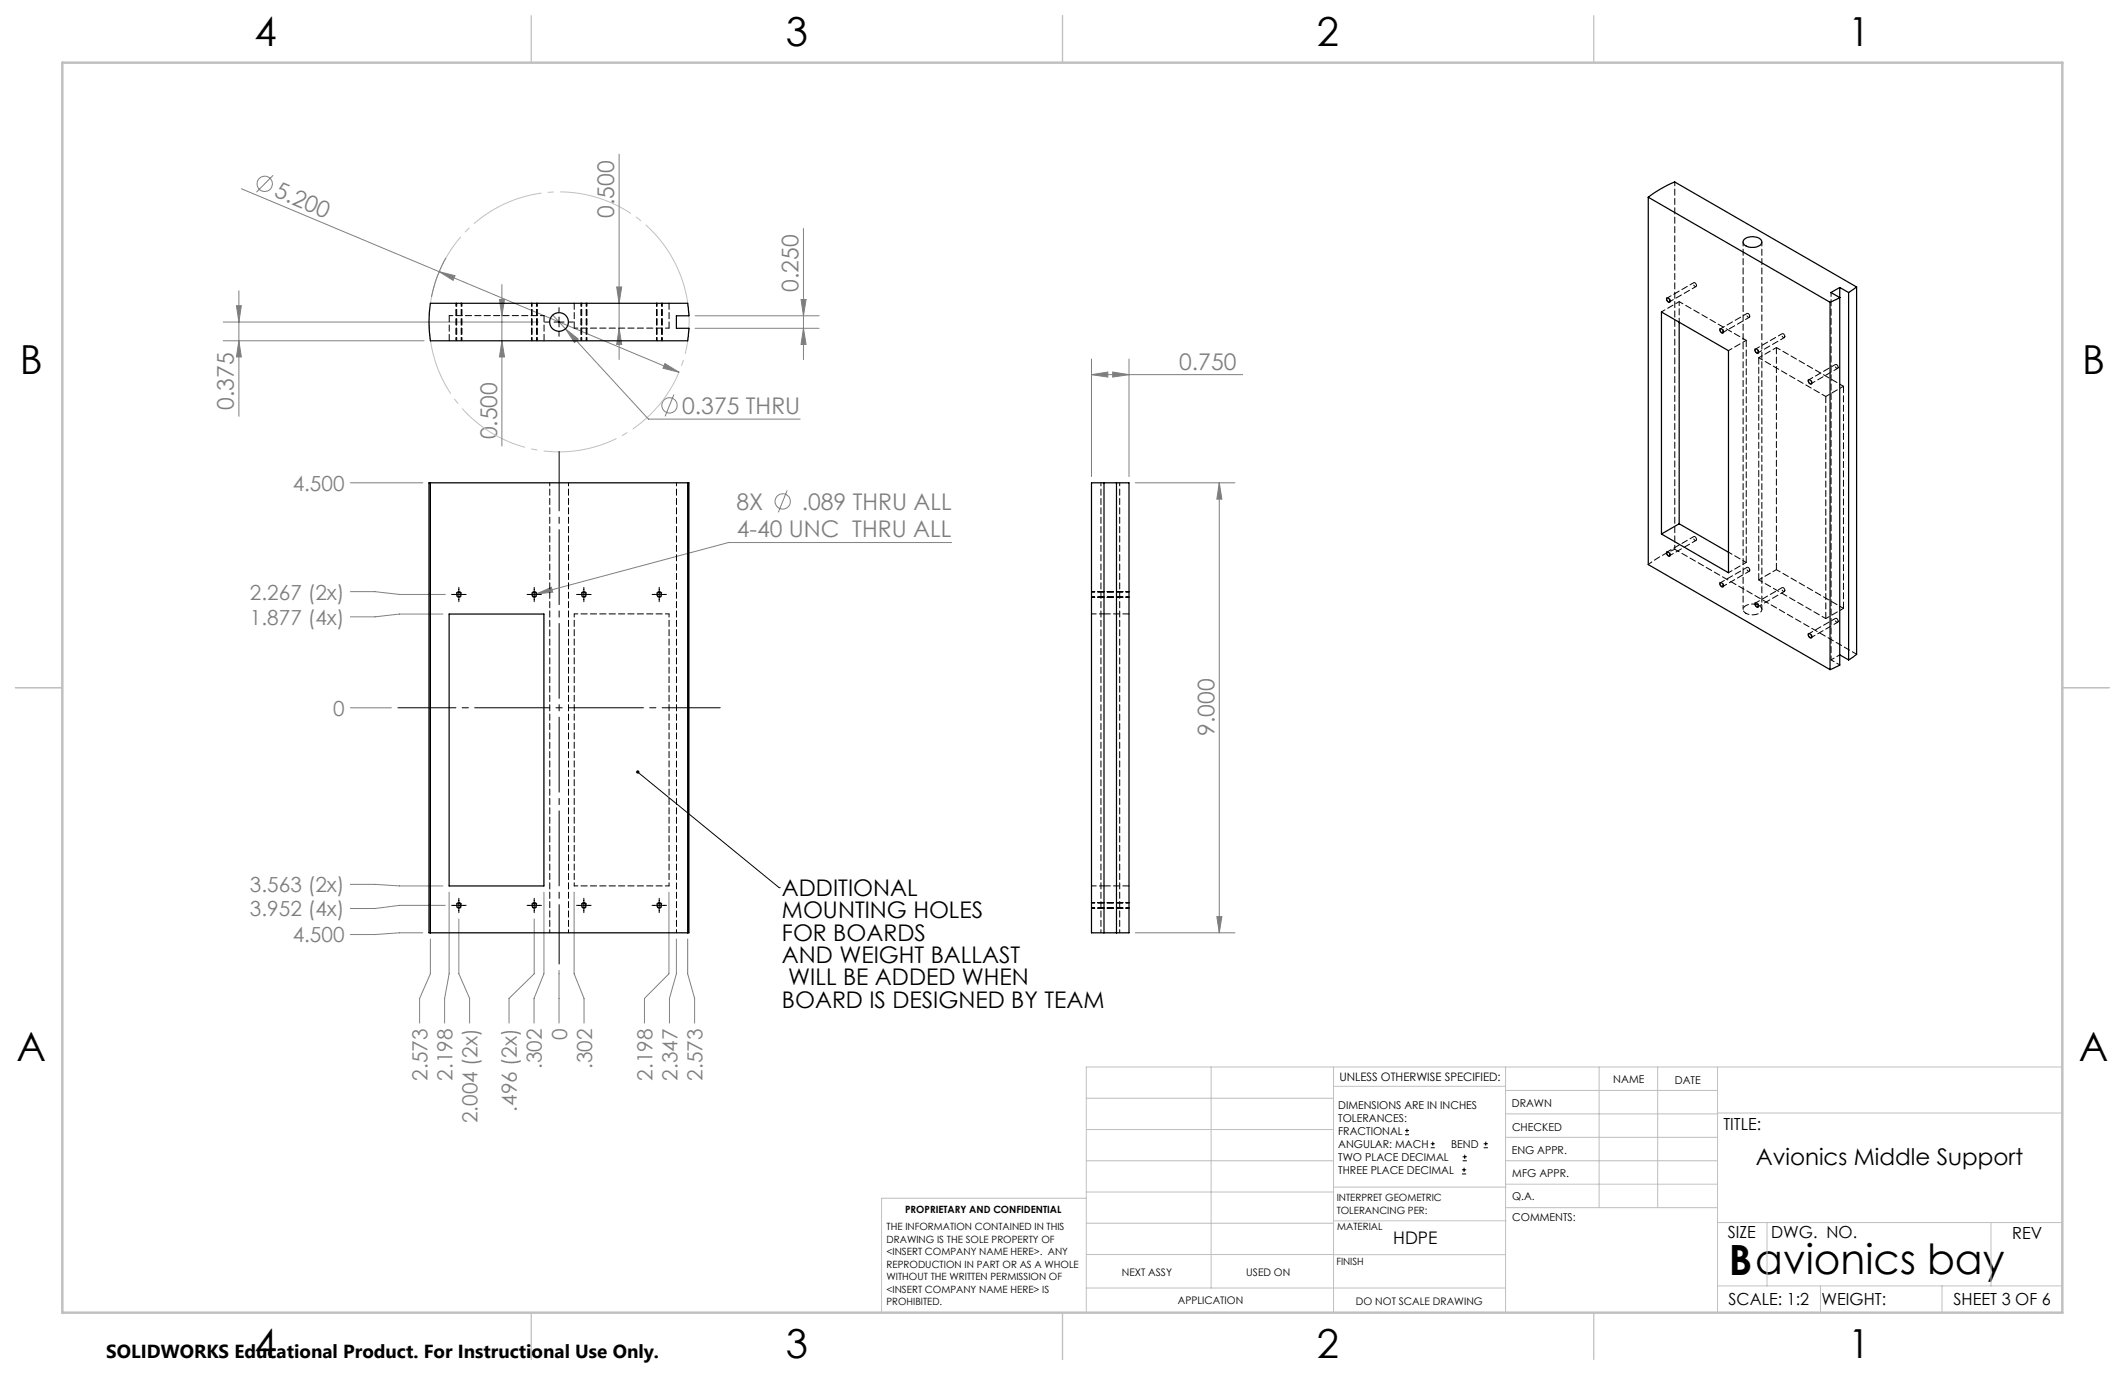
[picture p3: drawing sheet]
<svg xmlns="http://www.w3.org/2000/svg" width="432mm" height="279mm" viewBox="0 0 432 279" stroke-linecap="round" stroke-linejoin="round" font-family="sans-serif">
<g fill="none" stroke="#808080" stroke-width=".2">
<path d="M49 38.3l40.3 16.9M55.5 35.6l-3.4 3.5M125.8 31.3v41.8M48.5 59.1v25.5M89.3 55.2l3.2 .8-.4 1zM89.3 55.2l48.7 20.4M90.6 52.4a26.7 26.7 0 0 0-2.9 8M102 57.8v32.8M125.3 58.3h1l-.5 3.3zM163.3 46.4v26.7M45.4 65.4h64M45.4 69.3h40.8"/>
<path d="M48 62.1h1l-.5 3.3zM48.5 69.3l.5 3.2h-1zM101.5 60.9h1l-.5 3.3zM102 69.3l.5 3.2h-1zM112.3 64l2.6 2.8M114.9 66.8l2.6 2.1-.8 .7zM114.9 66.8l16.9 18.4h30.8M125.8 66.7l.5 3.3h-1zM135.1 73.9l2.9 1.7-3.3-.8zM141.3 66.7h25.1M141.3 64.2h25.1M162.8 60.9h1l-.5 3.3z"/>
<path d="M163.3 66.7l.5 3.3h-1zM221.8 76.1l3.3-.5v1zM221.8 73v23.8M221.8 76.1h30.7M226.1 75.6l3.3 .5-3.3 .5zM229.4 73v23.8M71.2 98.1h14.7M136.9 80.2l-1.8 4.4M159.9 99.7l-1.7 4.4M230.7 98.1h20.2M247.8 98.1l.5 3.3h-1zM247.8 98.1v91.4"/>
<path d="M193.4 110.2h-45.4l-39 10.5M71.2 120.2h5l5 .6h9.3M90 124.8h-8.8l-5 .5h-5M109 120.7l3-1.4 .3 1zM109 120.7l-.9 .2M71.2 143.8h8.4M71.2 179.7h5l5 .3h8.8M85.9 189.5h-4.7l-5 .4h-5M87.5 190.8v7.1l-2.2 5v5M90.5 184h-9.3l-5 .6h-5M91.3 181.3v16.6l-1 5v5M93.2 186.7v11.2l2.2 5v5"/>
<path d="M108.5 186.7v11.2l-5.1 5v5M110.5 181.3v16.6l-2 5v5M113.6 197.2v10.7M116.7 181.3v16.6l2 5v5M135.9 181.3v16.6l-4.9 5v5M137.4 190.8v7.1l-1.4 5v5M139.7 190.8v7.1l1.4 5v5M230.7 189.5h20.2M247.3 186.3h1l-.5 3.2z"/>
<circle cx="53.8" cy="37.4" r="1.56"/>
<circle cx="136" cy="82.4" r="1.55"/>
<circle cx="159.1" cy="101.9" r="1.56"/>
</g>
<g fill="none" stroke="#000" stroke-width=".2">
<path d="M110.7 65.4h.9M112.6 65.4h2M113.6 62.5v.9M113.6 64.4v2M113.6 67.5v.8M115.6 65.4h.9M93.2 119.3v3M108.5 119.3v3M118.6 119.3v3M133.9 119.3v3M91.8 120.8h2.9M107.1 120.8h2.9"/>
<path d="M117.2 120.8h2.9M132.5 120.8h2.9M129.6 156.9l28.7 23.5M91.8 184h2.9M93.2 182.5v3M107.1 184h2.9M108.5 182.5v3M117.2 184h2.9M118.6 182.5v3M132.5 184h2.9M133.9 182.5v3M158.3 180.4h.1"/>
<path d="M285.5 230.6h.8M285.5 229.7h.8M285.9 229.3v.9M290.7 233.2h.8M290.7 232.4h.8M291.1 232v.8M297.1 238.5h.8M297.1 237.7h.8M297.2 235.9h.9M297.2 235.1h.9M297.5 237.3v.8M297.6 234.6v.9"/>
<path d="M301.5 233.2h.8M301.5 232.4h.8M301.9 232v.8"/>
</g>
<path d="M138.9 57.7a26.4 26.4 0 0 0-44.3-10.7 26.4 26.4 0 0 0 12.1 43.9 26.4 26.4 0 0 0 32.6-31.8l-.4-1.4" fill="none" stroke="#c0c0c0" stroke-width=".2" stroke-dasharray="15.2 1.3 1.3 1.3" stroke-dashoffset=".8" stroke-linecap="butt"/>
<path d="M93.3 121.4a.57 .57 0 0 1-.6-.9 .57 .57 0 0 1 1-.1 .57 .57 0 0 1-.3 .9l-.1 .1M108.6 121.4a.57 .57 0 0 1-.5-.9 .57 .57 0 0 1 .9-.1 .57 .57 0 0 1-.3 .9l-.1 .1M118.7 121.4a.57 .57 0 0 1-.6-.9 .57 .57 0 0 1 1-.1 .57 .57 0 0 1-.3 .9l-.1 .1M134 121.4a.57 .57 0 0 1-.5-.9 .57 .57 0 0 1 .9-.1 .57 .57 0 0 1-.3 .9l-.1 .1M93.3 184.5a.57 .57 0 0 1-.6-.8 .57 .57 0 0 1 1-.1 .57 .57 0 0 1-.3 .9h-.1M108.6 184.5a.57 .57 0 0 1-.5-.8 .57 .57 0 0 1 .9-.1 .57 .57 0 0 1-.3 .9h-.1M118.7 184.5a.57 .57 0 0 1-.6-.8 .57 .57 0 0 1 1-.1 .57 .57 0 0 1-.3 .9h-.1M134 184.5a.57 .57 0 0 1-.5-.8 .57 .57 0 0 1 .9-.1 .57 .57 0 0 1-.3 .9h-.1" fill="none" stroke="#000" stroke-width=".2" stroke-dasharray="1.3 .6" stroke-dashoffset=".8" stroke-linecap="butt"/>
<path d="M339 61.4l-.3-.3a.39 .39 0 0 1 .1-.7 .39 .39 0 0 1 .5 .4l.1 .3a.26 .26 0 0 1-.1 .3 .26 .26 0 0 1-.3 0M349.8 67.7l-.2-.3a.39 .39 0 0 1 0-.7 .39 .39 0 0 1 .6 .4v.3a.26 .26 0 0 1 0 .3 .26 .26 0 0 1-.4 0M357 71.8l-.3-.3a.39 .39 0 0 1 0-.7 .39 .39 0 0 1 .6 .4l.1 .3a.26 .26 0 0 1-.1 .3 .26 .26 0 0 1-.3 0M367.8 78l-.3-.3a.39 .39 0 0 1 0-.6 .39 .39 0 0 1 .6 .3l.1 .3a.26 .26 0 0 1-.1 .3 .26 .26 0 0 1-.3 0M339 113l-.3-.3a.39 .39 0 0 1 .1-.7 .39 .39 0 0 1 .5 .4l.1 .3a.26 .26 0 0 1-.1 .3 .26 .26 0 0 1-.3 0M349.8 119.3l-.2-.3a.39 .39 0 0 1 0-.7 .39 .39 0 0 1 .6 .4v.2a.26 .26 0 0 1 0 .4 .26 .26 0 0 1-.4 0M357 123.4l-.3-.3a.39 .39 0 0 1 0-.7 .39 .39 0 0 1 .6 .4l.1 .3a.26 .26 0 0 1-.1 .3 .26 .26 0 0 1-.3 0M367.8 129.6l-.3-.3a.39 .39 0 0 1 0-.6 .39 .39 0 0 1 .6 .3l.1 .3a.26 .26 0 0 1-.1 .3 .26 .26 0 0 1-.3 0" fill="none" stroke="#000" stroke-width=".2" stroke-dasharray="1.3 .6" stroke-dashoffset=".2" stroke-linecap="butt"/>
<path d="M113.6 91.7v104.2" fill="none" stroke="#000" stroke-width=".2" stroke-dasharray="15.2 1.3 1.3 1.3" stroke-dashoffset="3.2"/>
<path d="M146.4 143.8h-65.5" fill="none" stroke="#000" stroke-width=".2" stroke-dasharray="15.2 1.3 1.3 1.3" stroke-dashoffset="3.4"/>
<g fill="none" stroke="#c0c0c0" stroke-width=".2">
<path d="M246.1 216.8v44.9M271 216.8v49.9M305.9 216.8v49.9M324.9 216.8v28.6M336.8 216.8v28.6M349 216.8v49.9M419.1 216.8h-198.4v49.9M220.7 235.9h50.3M220.7 229.5h50.3M220.7 223.2h50.3M271 220.7h34.9M305.9 231.1h43.1"/>
<path d="M305.9 226.3h43.1M305.9 221.6h43.1M305.9 235.9h43.1M349 226.2h70.1M220.7 248.6h50.3M220.7 242.2h50.3M220.7 254.9h50.3M220.7 243.5h-41.6v23.2M271 255h34.9M271 248.1h35M271 241.2h35M305.9 240.6h43.1"/>
<path d="M306 245.4h43M349 248.4h70.1M359.1 248.4v12.9M404.6 248.4v12.9M220.7 261.7h85.2M349 261.3h70.1M369.9 261.3v5.4M394.6 261.3v5.4"/>
</g>
<path d="M108 3.2v9.5M215.9 3.2v9.5M323.8 3.2v9.5M3.1 139.7h9.6M419.1 139.7h9.5M108 266.7v9.6M215.9 266.7v9.6M323.8 266.7v9.6" fill="none" stroke="#c0c0c0" stroke-width=".25"/>
<path d="M12.7 12.7h406.4v254h-406.4z" fill="none" stroke="#c0c0c0" stroke-width=".5"/>
<path d="M92.7 69.2v-7.6M93.8 69.2v-7.6M108 69.2v-7.6M109.1 69.2v-7.6M118.1 69.2v-7.6M119.2 69.2v-7.6M133.4 69.2v-7.6M134.5 69.2v-7.6M221.8 120.2h7.6M221.8 121.4h7.6M221.8 183.4h7.6M221.8 184.5h7.6" fill="none" stroke="#000" stroke-width=".2" stroke-dasharray="1.3 .6" stroke-dashoffset=".6"/>
<g fill="#808080">
<path d="M135.1 73.9l-.4 .9 3.3 .8zM89.3 55.2l2.8 1.8 .4-1z"/>
<path d="M109 120.7l3.3-.4-.3-1zM114.9 66.8l1.8 2.8 .8-.7zM221.8 76.1l3.3-.5v1zM226.1 75.6l3.3 .5-3.3 .5z"/>
<path d="M163.3 66.7l.5 3.3h-1zM162.8 60.9h1l-.5 3.3zM125.8 66.7l.5 3.3h-1zM125.3 58.3h1l-.5 3.3z"/>
<path d="M247.8 98.1l.5 3.3h-1zM247.3 186.3h1l-.5 3.2z"/>
<path d="M48 62.1h1l-.5 3.3zM48.5 69.3l.5 3.2h-1zM101.5 60.9h1l-.5 3.3zM102 69.3l.5 3.2h-1z"/>
</g>
<path d="M129.3 156.7a.34 .34 0 0 1 .6 0 .34 .34 0 0 1-.3 .5 .34 .34 0 0 1-.3-.5l.3 .2z" fill="#000"/>
<g fill="none" stroke="#000" stroke-width=".25">
<path d="M334.9 40.1a24.3 24.3 0 0 1 5.4-3.1l37 21.3M334.9 40.1l37 21.3M334.9 40.1v74.6l37 21.4M354.3 48.8a2.53 2.53 0 0 1 3.7 .2 1.28 1.28 0 0 1-1.6 1.3 1.94 1.94 0 0 1-2.2-1.1zM373.8 58.4l-1.8 1 1.8 1.1-1.9 .9M373.8 58.4v76.7l-1.9 1M373.8 58.4l1.8 1M375.6 59.4v74.7M377.3 58.3l-1.7 1.1M377.3 58.3v74.7l-1.7 1.1M87.5 61.6h52.2l.3 2.2v.4h-2.6v2.5h2.6l-.3 2.6h-52.2a25.9 25.9 0 0 1 0-7.7zM337.6 63.4l13.6 7.9v45.1l-13.6-7.9z"/>
<path d="M338.7 60.6a.43 .43 0 0 1 .5 .2 .43 .43 0 0 1-.1 .6l-.3-.3zM341.2 65.4v41M349.6 66.8a.46 .46 0 0 1 .5 .3 .46 .46 0 0 1-.1 .5l-.4-.3-.1-.3zM356.7 70.9a.46 .46 0 0 1 .5 .3 .46 .46 0 0 1-.1 .6l-.4-.3-.1-.3zM367.6 77.2a.46 .46 0 0 1 .4 .3 .46 .46 0 0 1-.1 .5l-.3-.3-.1-.3zM371.9 61.4v74.7M87.5 98.1h-.3v91.4h.3M87.5 98.1v91.4M87.5 98.1h52.2M139.7 98.1h.3v91.4h-.3M139.7 98.1v91.4M224.3 98.1h-2.5v91.4h2.5"/>
<path d="M224.3 98.1h2.6M224.3 98.1v91.4M226.9 98.1h2.5v91.4h-2.5M226.9 98.1v91.4M338.8 112.1a.47 .47 0 0 1 .4 .3 .47 .47 0 0 1-.1 .6l-.4-.5zM341.2 106.4l10 5.8M341.2 106.4l-3.6 2.1M349.5 118.5a.41 .41 0 0 1 .6 .2 .41 .41 0 0 1-.1 .5l-.4-.3zM91.3 124.8h19.2v55.2h-19.2zM356.7 122.5a.47 .47 0 0 1 .5 .3 .47 .47 0 0 1-.1 .5l-.4-.4zM367.6 128.8a.47 .47 0 0 1 .4 .2 .47 .47 0 0 1-.1 .6l-.4-.4zM373.8 133.1l1.8 1"/>
<path d="M87.5 189.5h52.2M224.3 189.5h2.6"/>
<circle cx="113.6" cy="65.4" r="1.91"/>
<circle cx="93.3" cy="120.8" r=".45"/>
<circle cx="108.6" cy="120.8" r=".45"/>
<circle cx="118.7" cy="120.8" r=".45"/>
<circle cx="134" cy="120.8" r=".45"/>
<circle cx="93.3" cy="184" r=".45"/>
<circle cx="108.6" cy="184" r=".45"/>
<circle cx="118.7" cy="184" r=".45"/>
<circle cx="134" cy="184" r=".45"/>
</g>
<g fill="none" stroke="#000" stroke-width=".2" stroke-dasharray="1.3 .6" stroke-dashoffset=".5">
<path d="M344.7 58l-.2-.4-.2-.2a.42 .42 0 0 0-.1 .6 .42 .42 0 0 0 .5 .1v-.1M354.2 49.2v74.6M372.1 59.4v74.7M110.6 64.1h-19.3M116.7 66.7h19.3M341.2 61.3v4.1M341.2 61.3l-3.6 2.1M354.8 69.2l-3.6 2M355.6 64.3l-.2-.5-.3-.1a.42 .42 0 0 0-.1 .5 .42 .42 0 0 0 .5 .2l.1-.1M357.4 72.7l3.6-2.1M362.7 68.4l-.2-.5-.3-.1a.42 .42 0 0 0-.1 .5 .42 .42 0 0 0 .6 .2v-.1M373.5 74.6l-.2-.4-.2-.2a.42 .42 0 0 0-.1 .6 .42 .42 0 0 0 .5 .2v-.2"/>
<path d="M371 80.6l3.6-2.1M340.3 111.6v-74.7M344.7 109.6l-.2-.4-.2-.2a.42 .42 0 0 0-.1 .6 .42 .42 0 0 0 .5 .1v-.1M351.2 112.2l3.6 2.1M354.8 114.3l-3.6 2.1M355.6 115.9l-.2-.5-.3-.1a.42 .42 0 0 0-.1 .5 .42 .42 0 0 0 .5 .2l.1-.1M357.4 117.8l3.6-2M362.7 120l-.2-.5-.3-.1a.42 .42 0 0 0-.1 .5 .42 .42 0 0 0 .6 .2v-.1M116.7 124.7h19.3M358 123.8v-74.6M371 125.7l3.6-2.1M373.5 126.2l-.2-.4-.2-.2a.42 .42 0 0 0-.1 .6 .42 .42 0 0 0 .5 .2v-.2"/>
<path d="M136 180h-19.3"/>
</g>
<g fill="none" stroke="#000" stroke-width=".2" stroke-dasharray="1.3 .6" stroke-dashoffset=".6">
<path d="M92.8 61.6v7.6M93.7 69.2v-7.6M108.1 61.6v7.6M109 69.2v-7.6M118.2 61.6v7.6M119.1 69.2v-7.6M133.5 61.6v7.6M134.4 69.2v-7.6M111.7 98.1v91.4M137.5 98.1v91.4M223.7 98.1v91.4M136 124.7v55.3"/>
<path d="M221.8 121.2h7.6M229.4 120.3h-7.6M354.8 124.6a2.54 2.54 0 0 0 3.2-.6 1.29 1.29 0 0 0-1.5-1.2 1.93 1.93 0 0 0-2.3 1l.1 .5 .5 .3M372.1 134.1l1.8-1M373.9 135.1l-1.8-1M115.5 189.5v-91.4M116.7 180v-55.3M221.8 184.4h7.6M227.5 189.5v-91.4M229.4 183.5h-7.6"/>
</g>
<path d="M91.3 64.1v5.1M110.6 64.1v5.1M116.7 66.7v-5.1M136 66.7v-5.1M374.6 78.5v45.1M371 80.6v45.1M354.8 114.3v-45.1M357.4 117.8v-45.1M361 115.8v-45.2M224.3 124.7h5.1M224.3 180h5.1" fill="none" stroke="#000" stroke-width=".2" stroke-dasharray="1.3 .6"/>
<path d="M224.3 124.7h-2.5M224.3 180h-2.5" fill="none" stroke="#000" stroke-width=".2" stroke-dasharray="1.3 .6" stroke-dashoffset=".3"/>
<g fill="none" stroke="#000" stroke-width=".2" stroke-dasharray="1.3 .6" stroke-dashoffset=".4">
<path d="M344.2 57.4l-5.4 3.1M339.2 61.3l5.4-3.1M350.1 67.6l5.4-3.1M354.8 69.2l-13.6-7.9M355 63.7l-5.4 3.1M357.2 71.7l5.4-3.1M357.4 72.7l13.6 7.9M361 70.6l13.6 7.9M362.1 67.8l-5.3 3.1M368 78l5.4-3.2M373 74.1l-5.4 3.1M334.9 114.7a24.8 24.8 0 0 1 5.4-3.1"/>
<path d="M339.2 112.9l5.4-3.1M344.2 109l-5.4 3.1M350.1 119.2l5.4-3.1M355 115.3l-5.4 3.1M362.1 119.4l-5.3 3.1M357.2 123.3l5.4-3.1M368 129.5l5.4-3.1M371 125.7l-13.6-7.9M373 125.7l-5.4 3.1M374.6 123.6l-13.6-7.8"/>
</g>
<path d="M340.3 111.6l37 21.4" fill="none" stroke="#000" stroke-width=".2" stroke-dasharray="1.3 .6" stroke-dashoffset=".2"/>
<text font-size="8.5" x="351.3" y="259">Bavionics bay</text>
<g font-size="8.1">
<text x="51.7" y="9.3">4</text>
<text x="159.7" y="9.3">3</text>
<text x="267.6" y="9.3">2</text>
<text x="375.6" y="9.3">1</text>
<text x="4" y="76">B</text>
<text x="423.1" y="76">B</text>
<text x="3.3" y="215.7">A</text>
<text x="422.4" y="215.7">A</text>
<text x="51.7" y="276">4</text>
<text x="159.7" y="276">3</text>
<text x="267.6" y="276">2</text>
<text x="375.6" y="276">1</text>
</g>
<g font-size="4.7" fill="#808080">
<text x="55.5" y="39.9" transform="rotate(23 55.5 39.9)">5.200</text>
<text x="124.8" y="44.2" transform="rotate(-90 124.8 44.2)">0.500</text>
<text x="162.3" y="59.3" transform="rotate(-90 162.3 59.3)">0.250</text>
<text x="239.6" y="75.1">0.750</text>
<text x="47.5" y="83.3" transform="rotate(-90 47.5 83.3)">0.375</text>
<text x="101" y="89.3" transform="rotate(-90 101 89.3)">0.500</text>
<text x="138.6" y="84.1">0.375 THRU</text>
<text x="149.6" y="103.6">8X</text>
<text x="162.9" y="103.6">.089 THRU ALL</text>
<text x="149.7" y="109.2">4-40 UNC THRU ALL</text>
<text x="246.8" y="149.5" transform="rotate(-90 246.8 149.5)">9.000</text>
</g>
<g font-size="4.7">
<text x="158.9" y="182.1">ADDITIONAL</text>
<text x="158.9" y="186.6">MOUNTING HOLES</text>
<text x="158.9" y="191.2">FOR BOARDS</text>
<text x="158.9" y="195.7">AND WEIGHT BALLAST</text>
<text x="160.2" y="200.2">WILL BE ADDED WHEN</text>
<text x="158.9" y="204.7">BOARD IS DESIGNED BY TEAM</text>
<text x="356.8" y="236.8">Avionics Middle Support</text>
</g>
<g font-size="4.2" fill="#808080">
<text x="59.5" y="99.7">4.500</text>
<text x="50.8" y="121.8">2.267 (2x)</text>
<text x="50.8" y="126.9">1.877 (4x)</text>
<text x="67.7" y="145.4">0</text>
<text x="50.8" y="181.3">3.563 (2x)</text>
<text x="50.8" y="186.2">3.952 (4x)</text>
<text x="59.5" y="191.5">4.500</text>
<text x="115.2" y="211.4" transform="rotate(-90 115.2 211.4)">0</text>
<text x="86.9" y="219.6" transform="rotate(-90 86.9 219.6)">2.573</text>
<text x="92" y="219.6" transform="rotate(-90 92 219.6)">2.198</text>
<text x="110.1" y="217.2" transform="rotate(-90 110.1 217.2)">.302</text>
<text x="120.3" y="217.2" transform="rotate(-90 120.3 217.2)">.302</text>
<text x="132.6" y="219.6" transform="rotate(-90 132.6 219.6)">2.198</text>
<text x="137.7" y="219.6" transform="rotate(-90 137.7 219.6)">2.347</text>
<text x="142.8" y="219.6" transform="rotate(-90 142.8 219.6)">2.573</text>
<text x="105" y="225.9" transform="rotate(-90 105 225.9)">.496 (2x)</text>
<text x="97.1" y="228.3" transform="rotate(-90 97.1 228.3)">2.004 (2x)</text>
</g>
<text font-size="3.8" x="21.6" y="276">SOLIDWORKS Educational Product. For Instructional Use Only.</text>
<text font-size="3.5" x="283.1" y="252.8">HDPE</text>
<g font-size="3.4">
<text x="350.2" y="229.5">TITLE:</text>
<text x="351.1" y="251.6">SIZE</text>
<text x="359.9" y="251.6">DWG. NO.</text>
<text x="408.9" y="251.7">REV</text>
<text x="351.2" y="265.2">SCALE: 1:2</text>
<text x="370.1" y="265.3">WEIGHT:</text>
<text x="396.9" y="265.2">SHEET 3 OF 6</text>
</g>
<text font-size="2.4" x="272.2" y="219.7">UNLESS OTHERWISE SPECIFIED:</text>
<g font-size="2.2">
<text x="327.8" y="220.1">NAME</text>
<text x="340.3" y="220.2">DATE</text>
<text x="271.9" y="225.3">DIMENSIONS ARE IN INCHES</text>
<text x="271.9" y="227.9">TOLERANCES:</text>
<text x="307.2" y="224.9">DRAWN</text>
<text x="271.9" y="230.6">FRACTIONAL</text>
<text x="271.9" y="233.2">ANGULAR: MACH</text>
<text x="294.9" y="233.2">BEND</text>
<text x="307.3" y="229.8">CHECKED</text>
<text x="271.9" y="235.9">TWO PLACE DECIMAL</text>
<text x="271.9" y="238.5">THREE PLACE DECIMAL</text>
<text x="307.2" y="234.5">ENG APPR.</text>
<text x="307.3" y="239.2">MFG APPR.</text>
<text x="307.3" y="243.9">Q.A.</text>
<text x="307.3" y="248.1">COMMENTS:</text>
</g>
<g font-size="2.1">
<text x="227.9" y="259.2">NEXT ASSY</text>
<text x="253.3" y="259.2">USED ON</text>
<text x="239.3" y="265">APPLICATION</text>
<text x="275.5" y="265.1">DO NOT SCALE DRAWING</text>
</g>
<g font-size="2">
<text x="271.6" y="244.1">INTERPRET GEOMETRIC</text>
<text x="180.2" y="250">THE INFORMATION CONTAINED IN THIS</text>
<text x="183.9" y="246.4">PROPRIETARY AND CONFIDENTIAL</text>
<text x="271.6" y="246.6">TOLERANCING PER:</text>
<text x="271.7" y="250">MATERIAL</text>
<text x="180.2" y="252.5">DRAWING IS THE SOLE PROPERTY OF</text>
<text x="180.2" y="255.1">&lt;INSERT COMPANY NAME HERE&gt;. ANY</text>
<text x="180.2" y="257.6">REPRODUCTION IN PART OR AS A WHOLE</text>
<text x="271.5" y="257">FINISH</text>
<text x="180.2" y="260.1">WITHOUT THE WRITTEN PERMISSION OF</text>
<text x="180.2" y="262.6">&lt;INSERT COMPANY NAME HERE&gt; IS</text>
<text x="180.2" y="265.2">PROHIBITED.</text>
</g>
</svg>
